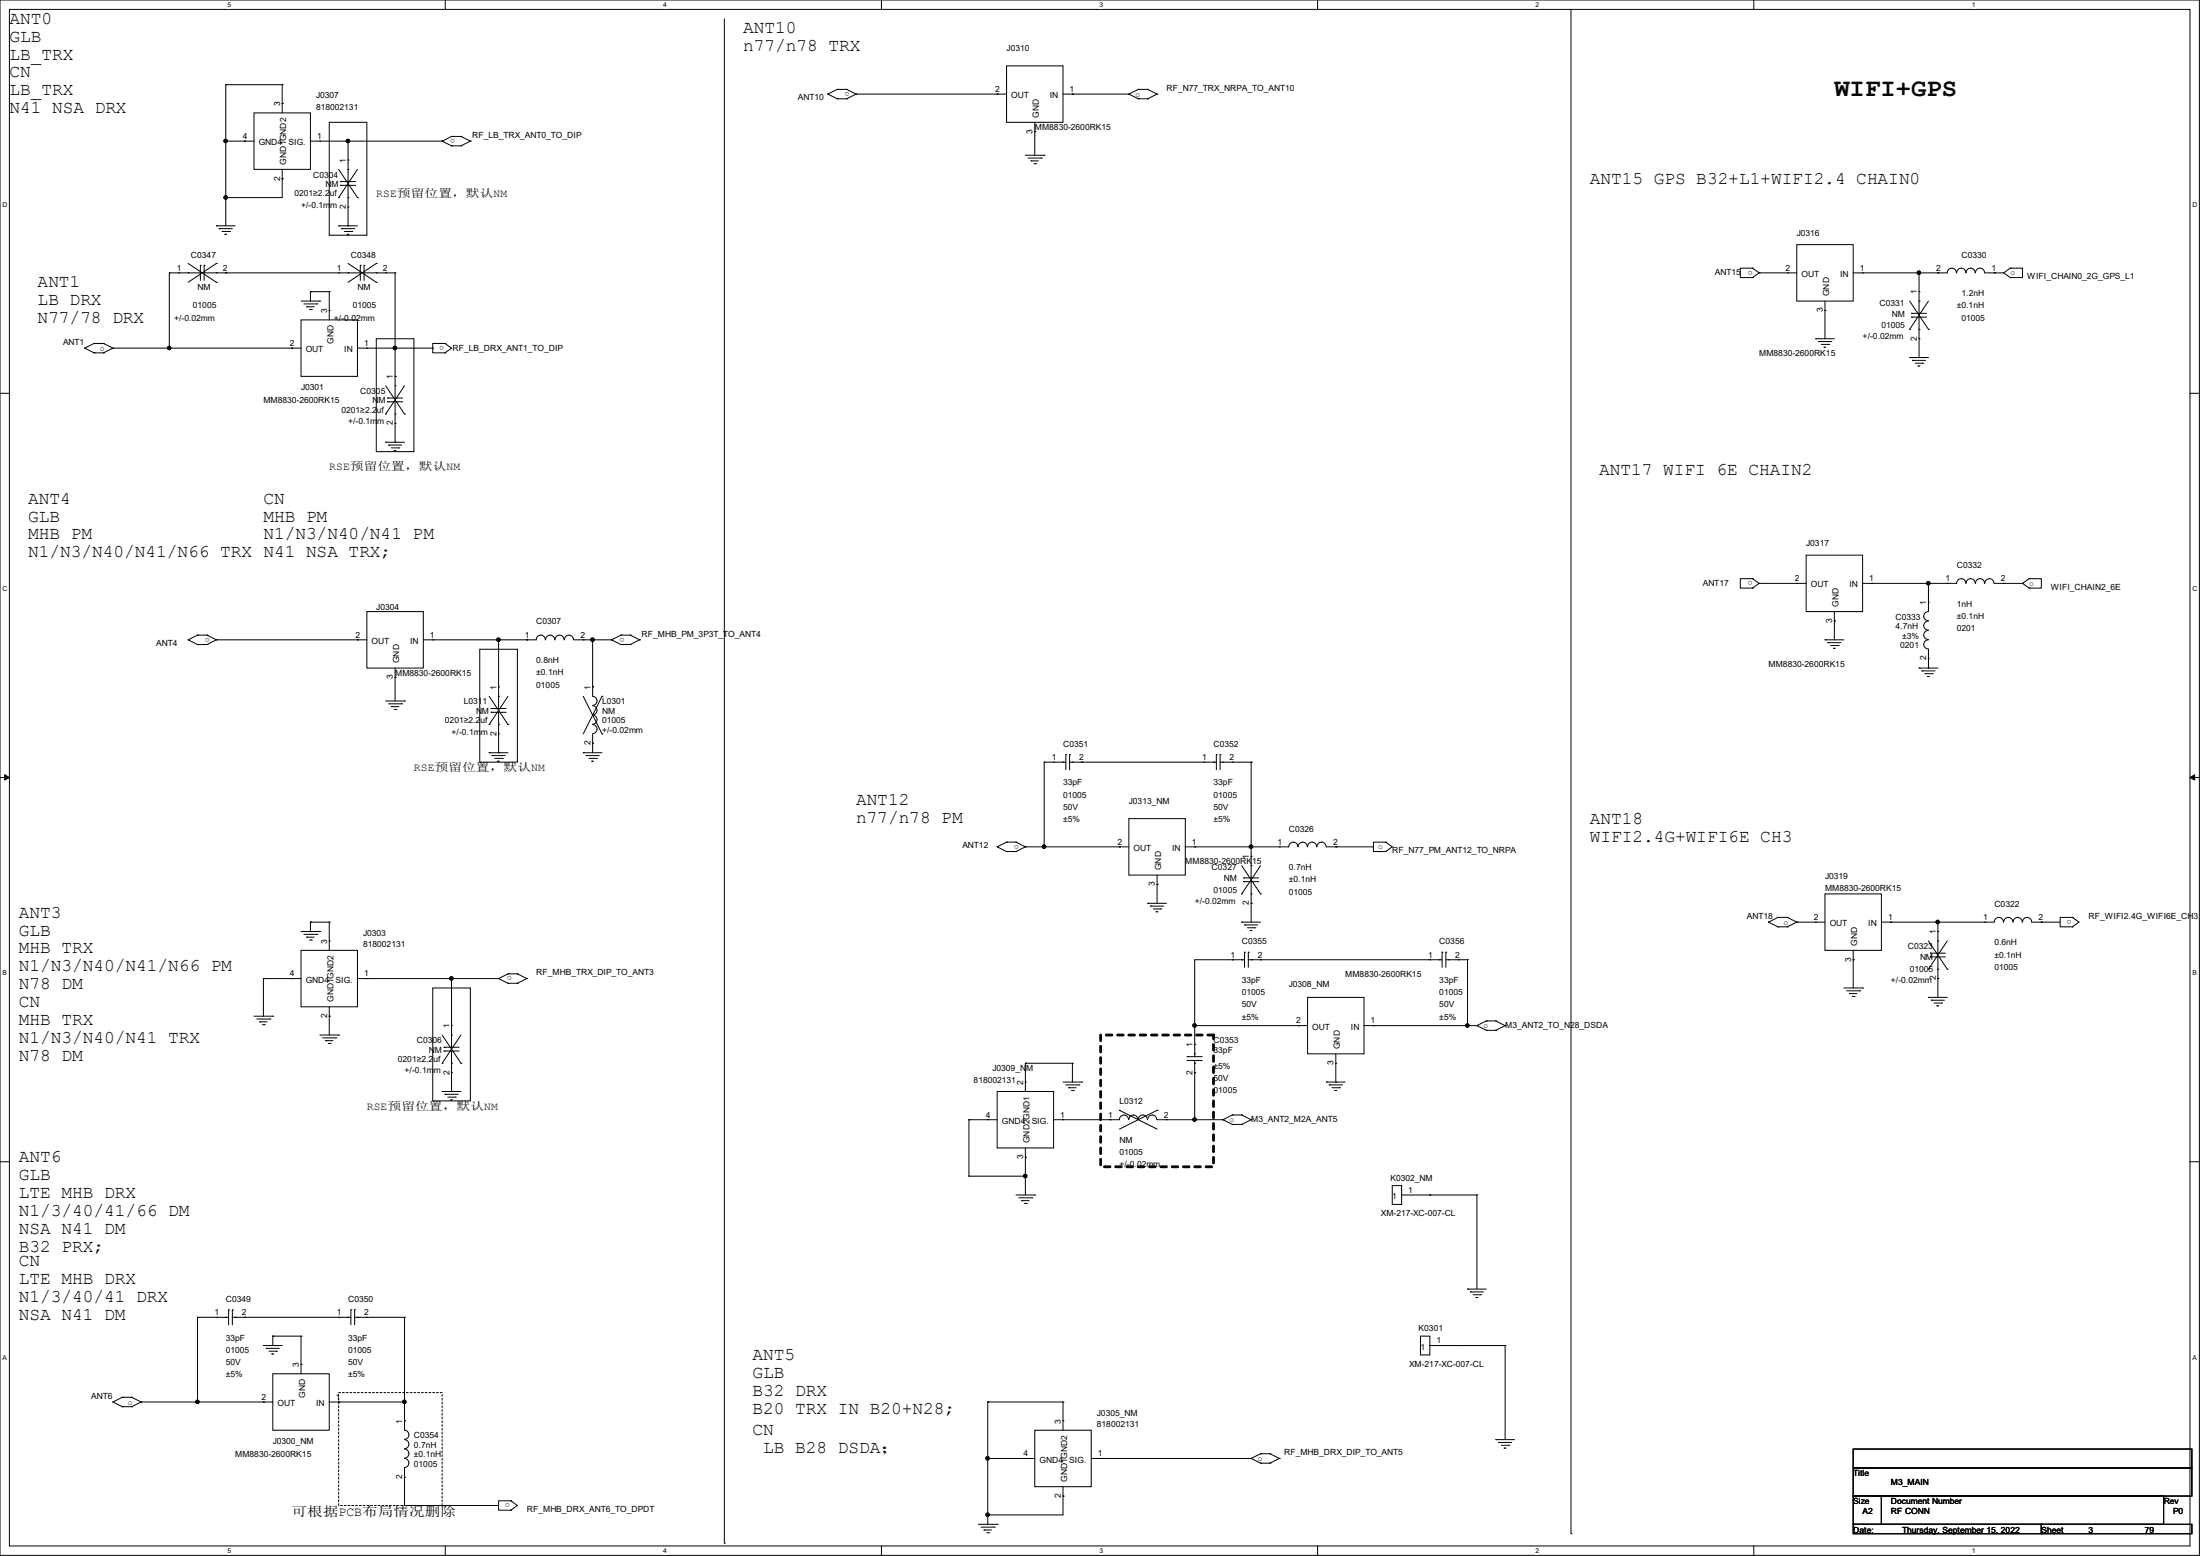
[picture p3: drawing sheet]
<svg xmlns="http://www.w3.org/2000/svg" width="297mm" height="210mm" viewBox="0 0 297 210" stroke-linecap="round" stroke-linejoin="round" font-family="sans-serif">
<path d="M0 0h296.9v209.9h-296.9zM1.3 1.3h294.4v207.4h-294.4z" fill="none" stroke="#000" stroke-width=".14"/>
<g fill="#fff">
<path d="M30.7 .1h.5v1h-.5z"/>
<path d="M30.7 208.8h.5v1h-.5z"/>
</g>
<path d="M60.1 0v1.3M60.1 208.7v1.2" fill="none" stroke="#000" stroke-width=".14"/>
<g fill="#fff">
<path d="M89.5 .1h.5v1h-.5z"/>
<path d="M89.5 208.8h.5v1h-.5z"/>
</g>
<path d="M119 0v1.3M119 208.7v1.2" fill="none" stroke="#000" stroke-width=".14"/>
<g fill="#fff">
<path d="M148.4 .1h.5v1h-.5z"/>
<path d="M148.4 208.8h.5v1h-.5z"/>
</g>
<path d="M177.9 0v1.3M177.9 208.7v1.2" fill="none" stroke="#000" stroke-width=".14"/>
<g fill="#fff">
<path d="M207.3 .1h.5v1h-.5z"/>
<path d="M207.3 208.8h.5v1h-.5z"/>
</g>
<path d="M236.8 0v1.3M236.8 208.7v1.2" fill="none" stroke="#000" stroke-width=".14"/>
<g fill="#fff">
<path d="M266.2 .1h.5v1h-.5z"/>
<path d="M266.2 208.8h.5v1h-.5z"/>
<path d="M.3 27.2h.7v1h-.7z"/>
<path d="M296 27.2h.6v1h-.6z"/>
<path d="M.3 79h.7v1h-.7z"/>
<path d="M296 79h.6v1h-.6z"/>
</g>
<path d="M0 53.1h1.3M295.7 53.1h1.2" fill="none" stroke="#000" stroke-width=".14"/>
<g fill="#fff">
<path d="M.3 130.9h.6v1h-.6z"/>
<path d="M296 130.9h.6v1h-.6z"/>
</g>
<path d="M0 104.9h1.3M295.7 104.9h1.2" fill="none" stroke="#000" stroke-width=".14"/>
<path d="M.6 104.6l.7 .3-.7 .4zM295.7 104.9l.6-.3v.7z" fill="#000" stroke="#000" stroke-width=".14"/>
<g fill="#fff">
<path d="M.3 182.7h.6v1h-.6z"/>
<path d="M296 182.7h.5v1h-.5z"/>
</g>
<g fill="none" stroke="#000" stroke-width=".14">
<path d="M30.5 19h.1M30.5 11.4h.1M30.5 19h3.8M30.5 11.4v19.1M30.5 11.4h7.6M33 19h.1M34.3 15.2h7.6v7.7h-7.6zM38.1 14h.1M38.1 11.4h.1M38.1 11.4v3.8M41.9 19h17.8M43.2 19h.1"/>
<path d="M44.4 16.5h5.1v15.2h-5.1zM47 19h.1M47 19v5.5M59.7 19h.1M59.7 19l1.3 .7M61 19.7h.1M61 18.4h.1M61 19.7h1.2M61 18.4h1.2M61 18.4l-1.3 .6M62.2 19.7h.1M62.2 18.4h.1"/>
<path d="M62.2 18.4l1.3 .6M63.5 19h.1M63.5 19l-1.3 .7M97.8 2.5v205.8M111.8 12.7h.1M111.8 12.7l1.2 .6M113 13.3h.1M113 12.1h.1M113 13.3h1.3M113 12.1l-1.2 .6M113 12.1h1.3M114.3 13.3h.1"/>
<path d="M114.3 12.1h.1M114.3 12.1l1.3 .6M115.6 12.7h.1M115.6 12.7l-1.3 .6M115.6 12.7h20.3M134.6 12.7h.1M135.9 8.9h7.6v7.6h-7.6zM139.7 17.8h.1M139.7 16.5v4.5M143.5 12.7h8.9M144.8 12.7h.1M152.4 12.7h.1"/>
<path d="M152.4 12.7l1.3 .6M153.7 12.1h.1M153.7 13.3h.1M153.7 13.3h1.2M153.7 12.1h1.2M153.7 12.1l-1.3 .6M154.9 12.1h.1M154.9 13.3h.1M154.9 12.1l1.3 .6M156.2 12.7h.1M156.2 12.7l-1.3 .6M212.1 1.3v205.7"/>
<path d="M22.9 36.8h.1M22.9 36.8h4.2M22.9 36.8v10.2M24.1 36.8h.1M25.4 36.8h.1M25.4 35.6l3.8 2.5M27.1 35.8h.1M27.1 35.8v2M27.6 35.8h.1M27.6 36.8h21M27.6 35.8v2M29.2 30.5h.1"/>
<path d="M29.2 36.8h.1M29.2 38.1h.1M29.2 35.6h.1M29.2 30.5h2.5M29.2 35.6l-3.8 2.5M29.6 30.9h.1M29.6 30.9h1.8M30 31.2h1M30.4 31.6h.1M30.4 31.6h.2M30.5 36.8h.1M30.5 26.7h.1"/>
<path d="M31 31.2h.1M38.1 24.1h.1M38.1 22.9v3.8h-7.6M41.9 39.4h.1M41.9 39.4v1.2M41.9 39.4h2.5M44.4 39.4h.1M44.4 39.4v3.8M45.7 30.5h.1M45.7 36.8h.1M45.7 26.7h.1M45.7 30.5h2.6"/>
<path d="M45.7 22.9l2.6 3.8M46 24.5h.1M46 25h.1M46 24.5h2M46 25h2M46.1 30.9h.1M46.1 30.9h1.8M46.5 31.2h1M46.9 31.6h.1M46.9 31.6h.2M47 36.8h.1M47 22.9h.1"/>
<path d="M47 26.7h.1M47 21.6h.1M47 27.9h.1M47 30.5h.1M47 35.6l3.8 2.5M47 25v5.5M47.5 31.2h.1M48.3 26.7h.1M48.3 22.9l-2.6 3.8M48.6 35.8h.1M48.6 35.8v2M49.1 35.8h.1"/>
<path d="M49.1 35.8v2M49.1 36.8h4.2M50.8 36.8h.1M50.8 38.1h.1M50.8 35.6h.1M50.8 35.6l-3.8 2.5M52.1 36.8h.1M53.3 36.8h.1M53.3 36.8v16.9M138.4 21h2.6M138.8 21.3h1.8M139.2 21.7h.1"/>
<path d="M139.2 21.7h1M139.6 22.1h.2M139.8 22.1h.1M140.6 21.3h.1M141 21h.1M236.6 37.5h.1M236.6 36.2h.1M236.6 36.2h-1.7v1.3h1.7M236.6 36.2l.9 .6M237.5 36.8h.1M237.5 36.8l-.9 .7M237.5 36.8h5.1"/>
<path d="M241.3 36.8h.1M242.6 33h7.6v7.6h-7.6zM251.5 36.8h.1M259.1 39.4h.1M259.1 36.8h.1M259.1 36.8v5.5M261.6 36.8h.1M264.1 36.8a.61 .61 0 0 0-.6-.6 .61 .61 0 0 0-.6 .6h-12.7M265.4 36.8a.61 .61 0 0 0-.6-.6 .61 .61 0 0 0-.6 .6M266.7 36.8a.61 .61 0 0 0-.7-.6 .61 .61 0 0 0-.6 .6M267.9 36.8a.61 .61 0 0 0-.6-.6 .61 .61 0 0 0-.6 .6M268 36.8h2.5"/>
<path d="M269.2 36.8h.1M270.5 36.8l.9 .7M271.4 36.2h.1M271.4 37.5h.1M271.4 36.2h1.6v1.3h-1.6M271.4 36.2l-.9 .6M11.4 47h.1M11.4 47l1.3 .6M12.7 46.4h.1M12.7 47.6h.1M12.7 46.4h1.3M12.7 46.4l-1.3 .6"/>
<path d="M12.7 47.6h1.3M14 46.4h.1M14 47.6h.1M14 46.4l1.2 .6M15.2 47h.1M15.2 47l-1.2 .6M15.2 47h25.4M22.9 47h.1M39.4 47h.1M40.6 43.2h7.7v7.6h-7.7zM40.6 40.6h2.6M41 41h1.8"/>
<path d="M41.4 41.4h.1M41.4 41.4h1M41.8 41.8h.2M42 41.8h.1M42.8 41h.1M43.2 40.6h.1M44.4 41.9h.1M48.3 47h10.1M49.5 47h.1M50.8 45.7h5.1v15.3h-5.1zM52.1 59.7h.1M52.1 55.9h.1"/>
<path d="M52.1 59.7h2.5M52.1 52.1l2.5 3.8M52.3 53.7h.1M52.3 54.2h.1M52.3 53.7h2.1M52.3 54.2h2.1M53.3 52.1h.1M53.3 55.9h.1M53.3 50.8h.1M53.3 57.1h.1M53.3 47h.1M53.3 59.7h.1"/>
<path d="M53.3 54.2v5.5M54.6 55.9h.1M54.6 52.1l-2.5 3.8M58.4 47h.1M60.1 47.6h.1M60.1 46.4h.1M60.1 46.4h-1.7v1.2h1.7M60.1 46.4l.9 .6-.9 .6M245.1 45.7h.1M245.1 45.7h2.5M245.5 46.1h.1M245.5 46.1h1.8"/>
<path d="M245.9 46.5h1M246.3 46.9h.1M246.3 46.9h.2M246.4 41.9h.1M246.4 40.6v5.1M246.9 46.5h.1M257.8 48.3h.1M257.8 44.4h.1M257.8 48.3h2.5M257.8 40.6l2.5 3.8M258.1 42.3h.1M258.1 42.8h.1"/>
<path d="M258.1 42.3h2M258.1 42.8h2M258.2 48.6h.1M258.2 48.6h1.8M258.6 49h1M259 49.4h.1M259 49.4h.2M259.1 40.6h.1M259.1 44.4h.1M259.1 45.7h.1M259.1 48.3h.1M259.1 42.8v5.5"/>
<path d="M259.6 49h.1M260.3 44.4h.1M260.3 40.6l-2.5 3.8M52.5 60.1h.1M52.5 60.1h1.7M52.8 60.5h1M53.2 60.8h.1M53.2 60.8h.3M53.8 60.5h.1M236.6 79.4h.1M236.6 78.1h.1M236.6 78.1h-1.7v1.3h1.7"/>
<path d="M236.6 78.1l.9 .6M237.5 78.7h.1M237.5 78.7l-.9 .7M237.5 78.7h6.3M242.6 78.7h.1M243.8 74.9h7.7v7.6h-7.7zM252.7 78.7h.1M260.3 78.7v3.8a.61 .61 0 0 0-.6 .7 .61 .61 0 0 0 .6 .6M260.3 78.7h.1M262.9 78.7h.1M265.4 78.7a.61 .61 0 0 0-.6-.6 .61 .61 0 0 0-.6 .6h-12.7M266.7 78.7a.61 .61 0 0 0-.7-.6 .61 .61 0 0 0-.6 .6"/>
<path d="M267.9 78.7a.61 .61 0 0 0-.6-.6 .61 .61 0 0 0-.6 .6M269.2 78.7a.61 .61 0 0 0-.6-.6 .61 .61 0 0 0-.6 .6M269.2 78.7h3.8M270.5 78.7h.1M273 78.7h.1M273 78.7l.9 .7M273.9 78.1h.1M273.9 79.4h.1M273.9 78.1h1.7v1.3h-1.7M273.9 78.1l-.9 .6M25.4 86.4h.1M25.4 86.4l1.3 .6"/>
<path d="M26.7 87h.1M26.7 85.7h.1M26.7 87h1.2M26.7 85.7l-1.3 .7M26.7 85.7h1.2M27.9 87h.1M27.9 85.7h.1M27.9 85.7l1.3 .7M29.2 86.4h.1M29.2 86.4h20.3M29.2 86.4l-1.3 .6M48.3 86.4h.1"/>
<path d="M49.5 82.5h7.6v7.7h-7.6zM52.1 94.6h2.5M52.5 95h1.7M52.8 95.4h.1M52.8 95.4h1M53.2 95.8h.3M53.3 91.4h.1M53.3 90.2v4.4M53.5 95.8h.1M54.2 95h.1M54.6 94.6h.1M58.4 86.4h.1"/>
<path d="M64.8 87.6h5v15.3h-5zM66 97.8h.1M66 94l2.6 3.8M66.3 95.6h.1M66.3 96.1h.1M66.3 95.6h2M66.3 96.1h2M67.3 94h.1M67.3 97.8h.1M67.3 92.7h.1M67.3 99.1h.1M67.3 86.4h.1"/>
<path d="M67.3 86.4v9.2M67.3 96.1v5.5M68.6 97.8h.1M68.6 94l-2.6 3.8M71.1 86.4h.1M73.6 86.4a.61 .61 0 0 0-.6-.7 .61 .61 0 0 0-.6 .7h-15.3M74.9 86.4a.61 .61 0 0 0-.6-.7 .61 .61 0 0 0-.6 .7M76.2 86.4a.61 .61 0 0 0-.7-.7 .61 .61 0 0 0-.6 .7M77.4 86.4a.61 .61 0 0 0-.6-.7 .61 .61 0 0 0-.6 .7M77.5 86.4h5M78.7 86.4h.1M78.7 94l2.6 5.1"/>
<path d="M80 86.4v7.6a.61 .61 0 0 1 .6 .6 .61 .61 0 0 1-.6 .6M80 95.2a.61 .61 0 0 1 .6 .7 .61 .61 0 0 1-.6 .6M80 96.5a.61 .61 0 0 1 .6 .6 .61 .61 0 0 1-.6 .6M80 97.8a.61 .61 0 0 1 .6 .6 .61 .61 0 0 1-.6 .6M80 92.7h.1M80 86.4h.1M80 99.1v2.5M81.3 94h.1M81.3 99.1h.1M81.3 94l-2.6 5.1M82.5 86.4h.1M82.5 86.4l1.3 .6"/>
<path d="M83.8 87h.1M83.8 85.7h.1M83.8 87h1.3M83.8 85.7h1.3M83.8 85.7l-1.3 .7M85.1 87h.1M85.1 85.7h.1M85.1 85.7l1.3 .7M86.4 86.4h.1M86.4 86.4l-1.3 .6M246.4 86.4h.1M246.4 86.4h2.5"/>
<path d="M246.8 86.7h.1M246.8 86.7h1.7M247.1 87.1h1.1M247.5 87.5h.1M247.5 87.5h.3M247.6 83.8h.1M247.6 82.5v3.9M248.2 87.1h.1M259.1 90.2h.1M259.1 90.2h2.5M259.5 90.6h.1M259.5 90.6h1.7"/>
<path d="M259.8 90.9h1.1M260.2 91.3h.1M260.2 91.3h.3M260.3 83.8a.61 .61 0 0 0-.6 .6 .61 .61 0 0 0 .6 .6M260.3 85.1a.61 .61 0 0 0-.6 .6 .61 .61 0 0 0 .6 .6M260.3 86.4a.61 .61 0 0 0-.6 .6 .61 .61 0 0 0 .6 .6M260.3 81.3h.1M260.3 88.9h.1M260.3 90.2h.1M260.3 87.6v2.6M260.9 90.9h.1M66 101.6h.1"/>
<path d="M66 101.6h2.6M66.4 102h.1M66.4 102h1.8M66.8 102.4h1M67.2 102.7h.1M67.2 102.7h.2M67.3 101.6h.1M67.8 102.4h.1M78.7 101.6h.1M78.7 101.6h2.6M79.1 102h.1M79.1 102h1.8"/>
<path d="M79.5 102.4h1M79.9 102.7h.1M79.9 102.7h.2M80 100.3h.1M80.5 102.4h.1M134.6 114.3h.1M134.6 114.3l1.3 .6M135.9 114.9h.1M135.9 113.7h.1M135.9 114.9h1.3M135.9 113.7l-1.3 .6M135.9 113.7h1.3"/>
<path d="M137.2 114.9h.1M137.2 113.7h.1M137.2 113.7l1.2 .6M138.4 114.3h.1M138.4 114.3l-1.2 .6M138.4 114.3h14M141 102.9h.1M141 114.3h.1M141 102.9h2.9M141 102.9v11.4M142.2 102.9h.1M143.5 102.9h.1"/>
<path d="M143.9 101.9h.1M143.9 101.9v2M144.4 101.9h.1M144.4 102.9h19.8M144.4 101.9v2M144.8 102.9h.1M146 102.9h.1M151.1 114.3h.1M152.4 110.5h7.6v7.6h-7.6zM156.2 119.4h.1M156.2 118.1v3.8M161.3 114.3h.1"/>
<path d="M162.6 102.9h.1M163.8 102.9h.1M164.2 101.9h.1M164.2 101.9v2M164.7 101.9h.1M164.7 101.9v2M164.7 102.9h4.2M165.1 102.9h.1M166.4 102.9h.1M167.6 116.8l2.6 3.8M167.9 118.5h.1M167.9 119h.1"/>
<path d="M167.9 118.5h2M167.9 119h2M168.9 116.8h.1M168.9 115.6h.1M168.9 102.9h.1M168.9 114.3h.1M168.9 102.9v15.6M168.9 119v5.5M170.2 116.8l-2.6 3.8M172.7 114.3h.1M175.2 114.3a.61 .61 0 0 0-.6-.6 .61 .61 0 0 0-.6 .6h-14M176.5 114.3a.61 .61 0 0 0-.6-.6 .61 .61 0 0 0-.6 .6"/>
<path d="M177.8 114.3a.61 .61 0 0 0-.7-.6 .61 .61 0 0 0-.6 .6M179 114.3a.61 .61 0 0 0-.6-.6 .61 .61 0 0 0-.6 .6M179.1 114.3h6.3M180.3 114.3h.1M187.1 113.7h.1M187.1 114.9h.1M187.1 113.7h-1.7v1.2h1.7M187.1 113.7l.9 .6-.9 .6M34.3 137.2h2.5M34.7 137.5h1.7M35.1 137.9h.1M35.1 137.9h1"/>
<path d="M35.4 138.3h.3M35.6 132.1h.1M35.6 132.1h5M35.6 132.1v5.1M35.7 138.3h.1M36.4 137.5h.1M36.8 137.2h.1M39.4 132.1h.1M40.6 128.3h7.7v7.6h-7.7zM40.6 125.7h2.6M41 126.1h1.8M41.4 126.5h.1"/>
<path d="M41.4 126.5h1M41.8 126.9h.2M41.9 124.5h.1M41.9 124.5h2.5M41.9 124.5v1.2M42 126.9h.1M42.8 126.1h.1M43.2 125.7h.1M43.2 139.7h2.5M44.4 137.2h.1M44.4 127h.1M44.4 124.5h.1"/>
<path d="M44.4 124.5v3.8M44.4 135.9v3.8M45.7 139.7h.1M48.3 132.1h19M49.5 132.1h.1M58.4 133.3h5.1v15.3h-5.1zM59.7 139.7l2.5 3.8M61 139.7h.1M61 138.4h.1M61 132.1h.1M61 132.1v9.3M62.2 139.7l-2.5 3.8"/>
<path d="M67.3 132.1h.1M67.3 132.1l1.3 .6M68.6 132.7h.1M68.6 131.4h.1M68.6 132.7h1.2M68.6 131.4h1.2M68.6 131.4l-1.3 .7M69.8 132.7h.1M69.8 131.4h.1M69.8 131.4l1.3 .7M71.1 132.1h.1M71.1 132.1l-1.3 .6"/>
<path d="M154.9 121.9h.1M154.9 121.9h2.6M155.3 122.3h.1M155.3 122.3h1.8M155.7 122.7h1M156.1 123.1h.1M156.1 123.1h.2M156.7 122.7h.1M161.3 138.4h.1M161.3 138.4h15.2M166.4 129.5h.1M167.6 124.5h.1"/>
<path d="M167.6 129.5h.1M167.6 120.6h.1M167.6 124.5h2.6M168 124.8h.1M168 128.5h.1M168 124.8h1.8M168 129.5h-6.7v13.1M168 128.5v2.1M168.4 125.2h1M168.5 128.5h.1M168.5 128.5v2.1M168.5 129.5h26.2"/>
<path d="M168.8 125.6h.1M168.8 125.6h.2M168.9 129.5h.1M168.9 120.6h.1M168.9 121.9h.1M169.4 125.2h.1M170.2 129.5h.1M170.2 120.6h.1M175.3 138.4h.1M176.5 134.6h7.6v7.6h-7.6zM184.1 138.4h15.3M185.4 138.4h.1"/>
<path d="M193 129.5h.1M194.3 129.5h.1M194.7 128.5h.1M194.7 128.5v2.1M195.2 128.5h.1M195.2 129.5h2.9M195.2 128.5v2.1M195.6 129.5h.1M196.8 129.5h.1M198.1 138.4h.1M198.1 129.5h.1M198.1 129.5v8.9"/>
<path d="M199.4 138.4h.1M199.4 138.4l1.3 .7M200.7 137.8h.1M200.7 139.1h.1M200.7 137.8l-1.3 .6M200.7 137.8h1.2M200.7 139.1h1.2M201.9 137.8h.1M201.9 139.1h.1M201.9 137.8l1.3 .6M203.2 138.4h.1M203.2 138.4l-1.3 .7"/>
<path d="M238.8 124.5h.1M238.8 124.5l1.2 .6M240 123.8h.1M240 125.1h.1M240 123.8h1.3M240 123.8l-1.2 .7M240 125.1h1.3M241.3 123.8h.1M241.3 125.1h.1M241.3 123.8l1.3 .7M242.6 124.5h.1M242.6 124.5h3.8"/>
<path d="M242.6 124.5l-1.3 .6M245.1 124.5h.1M246.4 120.6h7.6v7.7h-7.6zM248.9 133.3h2.6M249.3 133.7h1.8M249.7 134.1h.1M249.7 134.1h1M250.1 134.5h.2M250.2 129.5h.1M250.2 128.3v5M250.3 134.5h.1M251.1 133.7h.1"/>
<path d="M251.5 133.3h.1M255.3 124.5h.1M260.3 134.6h.1M260.3 130.8h.1M260.3 134.6h2.6M260.3 127l2.6 3.8M260.6 128.7h.1M260.6 129.2h.1M260.6 128.7h2M260.6 129.2h2M260.7 135h.1M260.7 135h1.8"/>
<path d="M261.1 135.4h1M261.5 135.8h.1M261.5 135.8h.2M261.6 127h.1M261.6 130.8h.1M261.6 125.7h.1M261.6 132.1h.1M261.6 124.5h.1M261.6 124.5v4.2M261.6 129.2v5.4M262.1 135.4h.1M262.9 130.8h.1"/>
<path d="M262.9 127l-2.6 3.8M268 124.5h.1M270.5 124.5a.61 .61 0 0 0-.6-.7 .61 .61 0 0 0-.7 .7h-15.2M271.7 124.5a.61 .61 0 0 0-.6-.7 .61 .61 0 0 0-.6 .7M273 124.5a.61 .61 0 0 0-.6-.7 .61 .61 0 0 0-.6 .7M274.3 124.5a.61 .61 0 0 0-.6-.7 .61 .61 0 0 0-.7 .7M274.3 124.5h3.8M275.6 124.5h.1M279.8 125.1h.1M279.8 123.8h.1M279.8 123.8h-1.7v1.3h1.7M279.8 123.8l.9 .7-.9 .6"/>
<path d="M0 156.8h1.3M43.6 140.1h1.7M43.9 140.5h.1M43.9 140.5h1.1M44.3 140.8h.3M44.6 140.8h.1M45.3 140.1h.1M59.7 147.3h.1M59.7 143.5h.1M59.7 147.3h2.5M59.9 141.4h.1M59.9 141.9h.1"/>
<path d="M59.9 141.4h2.1M59.9 141.9h2.1M60.1 147.7h.1M60.1 147.7h1.7M60.5 148.1h1M60.8 148.5h.1M60.8 148.5h.3M61 143.5h.1M61 144.8h.1M61 147.3h.1M61 141.9v5.4M61.5 148.1h.1"/>
<path d="M62.2 143.5h.1M130.8 151.1h.1M130.8 158.7h.1M130.8 151.1h3.8M130.8 151.1v7.6M130.8 158.7h7.6M133.3 151.1h.1M134.6 147.3h7.6v7.6h-7.6zM138.4 146h.1M138.4 156.2h.1M138.4 143.5h.1M138.4 158.7h.1"/>
<path d="M138.4 143.5v3.8M138.4 154.9v6.4M138.4 143.5h6.4M143.5 151.1h.1M143.5 146h2.5M143.9 146.4h1.8M144.3 146.8h.1M144.3 146.8h1M144.7 147.2h.2M144.8 143.5h.1M144.8 143.5v2.5M144.9 147.2h.1"/>
<path d="M145.7 146.4h.1M146 146h.1M149.9 151.1h.1M151.1 149.9h.1M151.1 149.9l5.1 2.5M152.4 151.1a.61 .61 0 0 0-.7-.6 .61 .61 0 0 0-.6 .6h-8.9M153.6 151.1a.61 .61 0 0 0-.6-.6 .61 .61 0 0 0-.6 .6M154.9 151.1a.61 .61 0 0 0-.6-.6 .61 .61 0 0 0-.6 .6M156.2 151.1a.61 .61 0 0 0-.6-.6 .61 .61 0 0 0-.7 .6M156.2 149.9h.1M156.2 149.9l-5.1 2.5M156.2 151.1h8.9"/>
<path d="M157.5 151.1h.1M160.3 142.6h.1M160.3 143.1h.1M160.3 142.6h2M160.3 143.1h2M161.3 142.2h.1M161.3 143.5h.1M161.3 141h.1M161.3 144.8h.1M161.3 151.1h.1M161.3 143.1v8M165.1 151.1h.1"/>
<path d="M165.1 151.1l1.3 .7M166.4 150.5h.1M166.4 151.8h.1M166.4 150.5l-1.3 .6M166.4 150.5h1.2M166.4 151.8h1.2M167.6 150.5h.1M167.6 151.8h.1M167.6 150.5l1.3 .6M168.9 151.1h.1M168.9 151.1l-1.3 .7M179.1 146h.1"/>
<path d="M179.1 146h2.5M179.5 146.4h.1M179.5 146.4h1.7M179.8 146.8h1M180.2 147.2h.1M180.2 147.2h.3M180.3 143.5h.1M180.3 146h.1M180.3 142.2v3.8M180.8 146.8h.1M295.7 156.8h1.2M26.7 177.8h.1"/>
<path d="M26.7 177.8h4.2M26.7 177.8v11.4M29.2 177.8h.1M30.5 177.8h.1M30.9 176.8h.1M30.9 176.8v2M31.4 176.8h.1M31.4 176.8v2M31.4 177.8h16M31.7 177.8h.1M33 177.8h.1M45.7 177.8h.1"/>
<path d="M47 177.8h.1M47.4 176.8h.1M47.4 176.8v2M47.9 176.8h.1M47.9 177.8h6.7M47.9 176.8v2M48.3 177.8h.1M49.5 177.8h.1M54.6 177.8v15.2a.61 .61 0 0 1 .6 .7 .61 .61 0 0 1-.6 .6M54.6 177.8h.1M137.2 161.3h2.5M137.5 161.7h1.8"/>
<path d="M137.9 162.1h.1M137.9 162.1h1M138.3 162.4h.3M138.6 162.4h.1M139.3 161.7h.1M139.7 161.3h.1M188 160h1.2v2.6h-1.2zM189.2 161.3h10.2M193 161.3h.1M198.1 174h.1M198.1 174h2.6M198.5 174.4h.1"/>
<path d="M198.5 174.4h1.8M198.9 174.8h1M199.3 175.1h.1M199.3 175.1h.2M199.4 161.3h.1M199.4 161.3v12.7M199.9 174.8h.1M15.2 189.2h.1M15.2 189.2l1.3 .7M16.5 188.6h.1M16.5 189.9h.1M16.5 188.6h1.3"/>
<path d="M16.5 188.6l-1.3 .6M16.5 189.9h1.3M17.8 188.6h.1M17.8 189.9h.1M17.8 188.6l1.2 .6M19 189.2h.1M19 189.2l-1.2 .7M19 189.2h17.8M26.7 189.2h.1M35.6 181.6h.1M35.6 189.2h.1M35.6 181.6h2.5"/>
<path d="M35.9 182h.1M35.9 182h1.8M36.3 182.4h1M36.7 182.8h.1M36.7 182.8h.3M36.8 185.4h7.6v7.6h-7.6zM36.8 180.3h.1M36.8 180.3v1.3M36.8 180.3h3.8M37.3 182.4h.1M40.6 184.1h.1M40.6 180.3h.1"/>
<path d="M40.6 180.3v5.1M44.4 189.2h10.2M45.7 189.2h.1M54.6 194.3a.61 .61 0 0 1 .6 .6 .61 .61 0 0 1-.6 .6M54.6 195.6a.61 .61 0 0 1 .6 .6 .61 .61 0 0 1-.6 .6M54.6 196.8a.61 .61 0 0 1 .6 .7 .61 .61 0 0 1-.6 .6M54.6 191.8h.1M54.6 199.4h.1M54.6 189.2h.1M54.6 198.1v5.1M133.3 189.2h.1M133.3 196.8h.1"/>
<path d="M133.3 189.2h10.2M133.3 196.8h6.4M133.3 189.2v16.5M138.4 196.8h.1M139.7 193h7.6v7.7h-7.6zM143.5 191.8h.1M143.5 189.2h.1M143.5 189.2v3.8M147.3 196.8h21.6M148.6 196.8h.1M168.9 196.8h.1M168.9 196.8l1.3 .7"/>
<path d="M170.2 196.2h.1M170.2 197.5h.1M170.2 196.2l-1.3 .6M170.2 196.2h1.2M170.2 197.5h1.2M171.4 196.2h.1M171.4 197.5h.1M171.4 196.2l1.3 .6M172.7 196.8h.1M172.7 196.8l-1.3 .7M191.8 180.3h1.2v2.6h-1.2zM193 181.6h10.2"/>
<path d="M196.8 181.6h.1M201.9 194.3h.1M201.9 194.3h2.6M202.3 194.7h.1M202.3 194.7h1.8M202.7 195.1h1M203.1 195.5h.1M203.1 195.5h.2M203.2 181.6h.1M203.2 181.6v12.7M203.7 195.1h.1M250.2 195.6h45.7v2.5h-45.7z"/>
<path d="M250.2 198.1h45.7v3.8h-45.7zM54.6 203.2h.1M54.6 203.2h12.7M69 203.8h.1M69 202.6h.1M69 202.6h-1.7v1.2h1.7M69 202.6l.8 .6-.8 .6M97.8 208.3h.1M132.1 205.7h2.5M132.5 206.1h1.7M132.8 206.5h.1M132.8 206.5h1.1"/>
<path d="M133.2 206.9h.3M133.3 204.5h.1M133.5 206.9h.1M134.2 206.1h.1M134.6 205.7h.1M143.5 201.9h.1M143.5 200.7v3.8h-10.2M212.1 207h.1M250.2 201.9h3.8v3.8h-3.8zM250.2 205.7h25.4v1.3h-25.4zM254 201.9h38.1v3.8h-38.1zM275.6 205.7h20.3v1.3h-20.3z"/>
</g>
<path d="M45.7 188h14v15.2h-14z" fill="none" stroke="#000" stroke-width=".14" stroke-dasharray=".3 .3"/>
<path d="M148.6 139.7h15.2v17.8h-15.2z" fill="none" stroke="#000" stroke-width=".38" stroke-dasharray=".8 .8"/>
<g fill="#000" stroke="#000" stroke-width=".14">
<circle cx="30.5" cy="19" r=".23"/>
<circle cx="47" cy="19" r=".23"/>
<circle cx="30.5" cy="26.6" r=".23"/>
<circle cx="259.1" cy="36.8" r=".23"/>
<circle cx="22.8" cy="47" r=".23"/>
<circle cx="53.3" cy="47" r=".23"/>
<circle cx="260.3" cy="78.7" r=".23"/>
<circle cx="67.3" cy="86.3" r=".23"/>
<circle cx="80" cy="86.3" r=".23"/>
<circle cx="140.9" cy="114.3" r=".23"/>
<circle cx="168.9" cy="114.3" r=".23"/>
<circle cx="60.9" cy="132.1" r=".23"/>
<circle cx="161.3" cy="138.4" r=".23"/>
<circle cx="198.1" cy="138.4" r=".23"/>
<circle cx="261.6" cy="124.4" r=".23"/>
<circle cx="138.4" cy="158.7" r=".23"/>
<circle cx="161.3" cy="151.1" r=".23"/>
<circle cx="26.6" cy="189.2" r=".23"/>
<circle cx="54.6" cy="189.2" r=".23"/>
<circle cx="133.3" cy="196.8" r=".23"/>
<circle cx="133.3" cy="204.4" r=".23"/>
</g>
<text font-size="3.4" x="247.6" y="13">WIFI+GPS</text>
<g font-size="2.4">
<text x="1.3" y="3.2">ANT0</text>
<text x="1.3" y="5.6">GLB</text>
<text x="100.3" y="4.5">ANT10</text>
<text x="1.3" y="8">LB_TRX</text>
<text x="1.3" y="10.5">CN</text>
<text x="100.3" y="6.9">n77/n78 TRX</text>
<text x="1.3" y="12.9">LB_TRX</text>
<text x="1.3" y="15.3">N41 NSA DRX</text>
<text x="214.6" y="24.8">ANT15 GPS B32+L1+WIFI2.4 CHAIN0</text>
<text x="5.1" y="38.8">ANT1</text>
<text x="5.1" y="41.2">LB DRX</text>
<text x="5.1" y="43.6">N77/78 DRX</text>
<text x="215.9" y="64.2">ANT17 WIFI 6E CHAIN2</text>
<text x="3.8" y="68">ANT4</text>
<text x="3.8" y="70.4">GLB</text>
<text x="35.6" y="68">CN</text>
<text x="35.6" y="70.4">MHB PM</text>
<text x="3.8" y="72.8">MHB PM</text>
<text x="3.8" y="75.2">N1/N3/N40/N41/N66 TRX N41 NSA TRX;</text>
<text x="35.6" y="72.8">N1/N3/N40/N41 PM</text>
<text x="115.6" y="108.6">ANT12</text>
<text x="115.6" y="111">n77/n78 PM</text>
<text x="214.6" y="111.2">ANT18</text>
<text x="214.6" y="113.6">WIFI2.4G+WIFI6E CH3</text>
<text x="2.5" y="123.9">ANT3</text>
<text x="2.5" y="126.3">GLB</text>
<text x="2.5" y="128.7">MHB TRX</text>
<text x="2.5" y="131.1">N1/N3/N40/N41/N66 PM</text>
<text x="2.5" y="133.5">N78 DM</text>
<text x="2.5" y="135.9">CN</text>
<text x="2.5" y="138.3">MHB TRX</text>
<text x="2.5" y="140.8">N1/N3/N40/N41 TRX</text>
<text x="2.5" y="143.2">N78 DM</text>
<text x="2.5" y="156.9">ANT6</text>
<text x="2.5" y="159.3">GLB</text>
<text x="2.5" y="161.7">LTE MHB DRX</text>
<text x="2.5" y="164.1">N1/3/40/41/66 DM</text>
<text x="2.5" y="166.5">NSA N41 DM</text>
<text x="2.5" y="169">B32 PRX;</text>
<text x="2.5" y="170.9">CN</text>
<text x="2.5" y="173.3">LTE MHB DRX</text>
<text x="2.5" y="175.7">N1/3/40/41 DRX</text>
<text x="2.5" y="178.1">NSA N41 DM</text>
<text x="101.6" y="183.6">ANT5</text>
<text x="101.6" y="186">GLB</text>
<text x="101.6" y="188.4">B32 DRX</text>
<text x="101.6" y="190.8">B20 TRX IN B20+N28;</text>
<text x="101.6" y="193.7">CN</text>
<text x="103" y="196.1">LB B28 DSDA；</text>
</g>
<text font-size="1.8" x="39.4" y="204.6">可根据PCB布局情况删除</text>
<g font-size="1.5">
<text x="50.8" y="26.6">RSE预留位置，默认NM</text>
<text x="44.4" y="63.5">RSE预留位置，默认NM</text>
<text x="55.9" y="104.1">RSE预留位置，默认NM</text>
<text x="49.5" y="149.8">RSE预留位置，默认NM</text>
</g>
<g font-size="1.1">
<text x="135.9" y="6.9">J0310</text>
<text x="37.8" y="14.3" transform="rotate(-90 37.8 14.3)">3</text>
<text x="42.7" y="13.3">J0307</text>
<text x="42.7" y="14.8">818002131</text>
<text x="107.7" y="13.5">ANT10</text>
<text x="114.7" y="12.4" transform="rotate(-180 114.7 12.4)">o</text>
<text x="134.4" y="12.4">2</text>
<text x="136.5" y="13.3">OUT</text>
<text x="139.7" y="17.6">MM8830-2600RK15</text>
<text x="140.3" y="15.9" transform="rotate(-90 140.3 15.9)">GND</text>
<text x="141.7" y="13.3">IN</text>
<text x="144.4" y="12.4">1</text>
<text x="153.3" y="13">o</text>
<text x="157.5" y="12.3">RF_N77_TRX_NRPA_TO_ANT10</text>
<text x="32.8" y="18.8">4</text>
<text x="34.9" y="19.6">GND4</text>
<text x="38.7" y="22.2" transform="rotate(-90 38.7 22.2)">GND1GND2</text>
<text x="38.9" y="19.6">SIG.</text>
<text x="42.3" y="24">C0304</text>
<text x="42.8" y="18.8">1</text>
<text x="46.7" y="22" transform="rotate(-90 46.7 22)">1</text>
<text x="61.5" y="18.8" transform="rotate(-180 61.5 18.8)">o</text>
<text x="63.8" y="18.6">RF_LB_TRX_ANT0_TO_DIP</text>
<text x="139.4" y="18" transform="rotate(-90 139.4 18)">3</text>
<text x="37.8" y="24.4" transform="rotate(-90 37.8 24.4)">2</text>
<text x="39.8" y="26.5">0201≥2.2uf</text>
<text x="40.6" y="28">+/-0.1mm</text>
<text x="43.9" y="25.2">NM</text>
<text x="46.7" y="28.2" transform="rotate(-90 46.7 28.2)">2</text>
<text x="25.8" y="34.8">C0347</text>
<text x="47.4" y="34.8">C0348</text>
<text x="242.6" y="31.8">J0316</text>
<text x="264.8" y="34.8">C0330</text>
<text x="23.9" y="36.5">1</text>
<text x="26" y="41.6">01005</text>
<text x="26.7" y="39.2">NM</text>
<text x="30.1" y="36.5">2</text>
<text x="45.5" y="36.5">1</text>
<text x="47.6" y="41.6">01005</text>
<text x="48.3" y="39.2">NM</text>
<text x="51.7" y="36.5">2</text>
<text x="231.5" y="37.2">ANT15</text>
<text x="236.6" y="36.5" transform="rotate(-180 236.6 36.5)">o</text>
<text x="241.1" y="36.5">2</text>
<text x="243.2" y="37.4">OUT</text>
<text x="246.9" y="40" transform="rotate(-90 246.9 40)">GND</text>
<text x="248.4" y="37.4">IN</text>
<text x="251.1" y="36.5">1</text>
<text x="253.8" y="41.2">C0331</text>
<text x="258.8" y="39.7" transform="rotate(-90 258.8 39.7)">1</text>
<text x="261.4" y="36.5">2</text>
<text x="264.2" y="41.6">±0.1nH</text>
<text x="264.8" y="40">1.2nH</text>
<text x="268.9" y="36.5">1</text>
<text x="271.4" y="37.2">o</text>
<text x="273.7" y="37.7">WIFI_CHAIN0_2G_GPS_L1</text>
<text x="8.5" y="46.6">ANT1</text>
<text x="13.5" y="47.3">o</text>
<text x="23.5" y="43.3">+/-0.02mm</text>
<text x="39.1" y="46.7">2</text>
<text x="41.3" y="47.5">OUT</text>
<text x="44.2" y="42.3" transform="rotate(-90 44.2 42.3)">3</text>
<text x="45" y="46.4" transform="rotate(-90 45 46.4)">GND</text>
<text x="45.1" y="43.3">+/-0.02mm</text>
<text x="46.5" y="47.5">IN</text>
<text x="49.2" y="46.7">1</text>
<text x="59.9" y="46.7" transform="rotate(-180 59.9 46.7)">o</text>
<text x="61.1" y="47.3">RF_LB_DRX_ANT1_TO_DIP</text>
<text x="246.1" y="42.2" transform="rotate(-90 246.1 42.2)">3</text>
<text x="251.5" y="45.8">+/-0.02mm</text>
<text x="254" y="44.3">01005</text>
<text x="255.4" y="42.8">NM</text>
<text x="258.8" y="46" transform="rotate(-90 258.8 46)">2</text>
<text x="264.8" y="43.3">01005</text>
<text x="40.6" y="52.7">J0301</text>
<text x="48.6" y="53.2">C0305</text>
<text x="53" y="51.2" transform="rotate(-90 53 51.2)">1</text>
<text x="237.5" y="48.1">MM8830-2600RK15</text>
<text x="35.6" y="54.4">MM8830-2600RK15</text>
<text x="46.1" y="55.7">0201≥2.2uf</text>
<text x="47" y="57.2">+/-0.1mm</text>
<text x="50.3" y="54.4">NM</text>
<text x="53" y="57.4" transform="rotate(-90 53 57.4)">2</text>
<text x="243.8" y="73.7">J0317</text>
<text x="264.2" y="76.7">C0332</text>
<text x="50.8" y="82.4">J0304</text>
<text x="229.9" y="79.1">ANT17</text>
<text x="236.6" y="78.4" transform="rotate(-180 236.6 78.4)">o</text>
<text x="242.3" y="78.4">2</text>
<text x="244.5" y="79.3">OUT</text>
<text x="248.2" y="81.9" transform="rotate(-90 248.2 81.9)">GND</text>
<text x="249.7" y="79.3">IN</text>
<text x="252.4" y="78.4">1</text>
<text x="255.9" y="83.7">C0333</text>
<text x="260.1" y="81.7" transform="rotate(-90 260.1 81.7)">1</text>
<text x="262.6" y="78.4">1</text>
<text x="264.2" y="81.9">1nH</text>
<text x="264.2" y="83.5">±0.1nH</text>
<text x="270.1" y="78.4">2</text>
<text x="273.9" y="79.1">o</text>
<text x="276.9" y="79.6">WIFI_CHAIN2_6E</text>
<text x="21.1" y="87.2">ANT4</text>
<text x="28.3" y="86.1" transform="rotate(-180 28.3 86.1)">o</text>
<text x="48" y="86.1">2</text>
<text x="50.2" y="86.9">OUT</text>
<text x="53.9" y="89.5" transform="rotate(-90 53.9 89.5)">GND</text>
<text x="55.4" y="86.9">IN</text>
<text x="58" y="86.1">1</text>
<text x="70.9" y="86.1">1</text>
<text x="72.4" y="84.3">C0307</text>
<text x="72.4" y="89.5">0.8nH</text>
<text x="78.4" y="86.1">2</text>
<text x="84.3" y="86.1" transform="rotate(-180 84.3 86.1)">o</text>
<text x="86.6" y="85.9">RF_MHB_PM_3P3T_TO_ANT4</text>
<text x="247.4" y="84.1" transform="rotate(-90 247.4 84.1)">3</text>
<text x="255.9" y="84.9">4.7nH</text>
<text x="256.5" y="87.5">0201</text>
<text x="256.8" y="86.2">±3%</text>
<text x="260.1" y="89.1" transform="rotate(-90 260.1 89.1)">2</text>
<text x="264.2" y="85.2">0201</text>
<text x="53" y="91.7" transform="rotate(-90 53 91.7)">3</text>
<text x="53.3" y="91.3">MM8830-2600RK15</text>
<text x="62.6" y="95.1">L0311</text>
<text x="67" y="93.1" transform="rotate(-90 67 93.1)">1</text>
<text x="72.4" y="91.1">±0.1nH</text>
<text x="72.4" y="92.8">01005</text>
<text x="79.7" y="93.1" transform="rotate(-90 79.7 93.1)">1</text>
<text x="81.3" y="95.1">L0301</text>
<text x="238.8" y="90">MM8830-2600RK15</text>
<text x="60.1" y="97.6">0201≥2.2uf</text>
<text x="61" y="99.1">+/-0.1mm</text>
<text x="64.3" y="96.4">NM</text>
<text x="67" y="99.3" transform="rotate(-90 67 99.3)">2</text>
<text x="79.7" y="100.6" transform="rotate(-90 79.7 100.6)">2</text>
<text x="81.3" y="96.4">NM</text>
<text x="81.3" y="97.6">01005</text>
<text x="81.3" y="98.9">+/-0.02mm</text>
<text x="143.5" y="100.8">C0351</text>
<text x="163.8" y="100.8">C0352</text>
<text x="142" y="102.6">1</text>
<text x="143.5" y="106">33pF</text>
<text x="143.5" y="107.7">01005</text>
<text x="145.7" y="102.6">2</text>
<text x="162.3" y="102.6">1</text>
<text x="163.8" y="106">33pF</text>
<text x="163.8" y="107.7">01005</text>
<text x="166" y="102.6">2</text>
<text x="143.5" y="109.3">50V</text>
<text x="143.5" y="111">±5%</text>
<text x="152.4" y="108.5">J0313_NM</text>
<text x="163.8" y="109.3">50V</text>
<text x="163.8" y="111">±5%</text>
<text x="174" y="112.2">C0326</text>
<text x="129.9" y="114.5">ANT12</text>
<text x="137.5" y="114" transform="rotate(-180 137.5 114)">o</text>
<text x="150.9" y="114">2</text>
<text x="153" y="114.9">OUT</text>
<text x="155.9" y="119.6" transform="rotate(-90 155.9 119.6)">3</text>
<text x="156.8" y="117.5" transform="rotate(-90 156.8 117.5)">GND</text>
<text x="158.2" y="114.9">IN</text>
<text x="160" y="116.7">MM8830-2600RK15</text>
<text x="160.9" y="114">1</text>
<text x="163.6" y="117.4">C0327</text>
<text x="165.2" y="119">NM</text>
<text x="168.6" y="115.9" transform="rotate(-90 168.6 115.9)">1</text>
<text x="172.5" y="114">1</text>
<text x="174" y="117.4">0.7nH</text>
<text x="174" y="119.1">±0.1nH</text>
<text x="180" y="114">2</text>
<text x="186.1" y="114.6">o</text>
<text x="188" y="115.2">RF_N77_PM_ANT12_TO_NRPA</text>
<text x="246.4" y="118.7">J0319</text>
<text x="161.3" y="122">+/-0.02mm</text>
<text x="163.8" y="120.5">01005</text>
<text x="168.6" y="122.2" transform="rotate(-90 168.6 122.2)">2</text>
<text x="174" y="120.7">01005</text>
<text x="235.8" y="124">ANT18</text>
<text x="240.8" y="124.8">o</text>
<text x="244.9" y="124.2">2</text>
<text x="246.4" y="120.2">MM8830-2600RK15</text>
<text x="247" y="125">OUT</text>
<text x="252.2" y="125">IN</text>
<text x="254.9" y="124.2">1</text>
<text x="267.7" y="124.2">1</text>
<text x="269.2" y="122.4">C0322</text>
<text x="275.2" y="124.2">2</text>
<text x="279.7" y="124.2" transform="rotate(-180 279.7 124.2)">o</text>
<text x="281.9" y="124">RF_WIFI2.4G_WIFI6E_CH3</text>
<text x="39.1" y="131.8">4</text>
<text x="44.2" y="127.4" transform="rotate(-90 44.2 127.4)">3</text>
<text x="49" y="126.3">J0303</text>
<text x="49" y="127.9">818002131</text>
<text x="49.2" y="131.8">1</text>
<text x="69.1" y="131.8" transform="rotate(-180 69.1 131.8)">o</text>
<text x="72.4" y="131.7">RF_MHB_TRX_DIP_TO_ANT3</text>
<text x="166.1" y="129.2">1</text>
<text x="167.6" y="127.5">C0355</text>
<text x="169.8" y="129.2">2</text>
<text x="181.6" y="131.9">MM8830-2600RK15</text>
<text x="192.8" y="129.2">1</text>
<text x="194.3" y="127.5">C0356</text>
<text x="196.5" y="129.2">2</text>
<text x="249.9" y="129.8" transform="rotate(-90 249.9 129.8)">3</text>
<text x="250.7" y="127.6" transform="rotate(-90 250.7 127.6)">GND</text>
<text x="257.6" y="128.1">C0323</text>
<text x="257.8" y="131.2">01005</text>
<text x="259.2" y="129.6">NM</text>
<text x="261.3" y="126.1" transform="rotate(-90 261.3 126.1)">1</text>
<text x="269.2" y="127.6">0.6nH</text>
<text x="269.2" y="129.2">±0.1nH</text>
<text x="269.2" y="130.9">01005</text>
<text x="41.3" y="132.6">GND4</text>
<text x="44.2" y="137.4" transform="rotate(-90 44.2 137.4)">2</text>
<text x="45" y="135.2" transform="rotate(-90 45 135.2)">GND1GND2</text>
<text x="45.3" y="132.6">SIG.</text>
<text x="167.6" y="132.7">33pF</text>
<text x="167.6" y="134.3">01005</text>
<text x="167.6" y="136">50V</text>
<text x="167.6" y="137.6">±5%</text>
<text x="174" y="133.2">J0308_NM</text>
<text x="194.3" y="132.7">33pF</text>
<text x="194.3" y="134.3">01005</text>
<text x="194.3" y="136">50V</text>
<text x="194.3" y="137.6">±5%</text>
<text x="255.3" y="132.7">+/-0.02mm</text>
<text x="261.3" y="132.3" transform="rotate(-90 261.3 132.3)">2</text>
<text x="53.7" y="143.3">0201≥2.2uf</text>
<text x="56.3" y="140.8">C0306</text>
<text x="57.9" y="142.1">NM</text>
<text x="60.7" y="138.8" transform="rotate(-90 60.7 138.8)">1</text>
<text x="161" y="141.3" transform="rotate(-90 161 141.3)">1</text>
<text x="163.8" y="140.8">C0353</text>
<text x="163.8" y="142.1">33pF</text>
<text x="175" y="138.1">2</text>
<text x="177.2" y="139">OUT</text>
<text x="180" y="143.8" transform="rotate(-90 180 143.8)">3</text>
<text x="180.9" y="141.6" transform="rotate(-90 180.9 141.6)">GND</text>
<text x="182.4" y="139">IN</text>
<text x="185" y="138.1">1</text>
<text x="200.3" y="138.8">o</text>
<text x="203.2" y="138.8">M3_ANT2_TO_N28_DSDA</text>
<text x="54.6" y="144.9">+/-0.1mm</text>
<text x="60.7" y="145" transform="rotate(-90 60.7 145)">2</text>
<text x="131.4" y="146.1">818002131</text>
<text x="134" y="144.6">J0309_NM</text>
<text x="138.1" y="146.4" transform="rotate(-90 138.1 146.4)">2</text>
<text x="151.1" y="149.1">L0312</text>
<text x="161" y="145" transform="rotate(-90 161 145)">2</text>
<text x="163.8" y="147.5">01005</text>
<text x="163.8" y="145.9">50V</text>
<text x="163.8" y="144.2">±5%</text>
<text x="133.1" y="150.8">4</text>
<text x="135.3" y="151.7">GND4</text>
<text x="139" y="154.3" transform="rotate(-90 139 154.3)">GND2GND1</text>
<text x="139.3" y="151.7">SIG.</text>
<text x="143.1" y="150.8">1</text>
<text x="149.6" y="150.8">1</text>
<text x="151.1" y="154.3">NM</text>
<text x="151.1" y="155.9">01005</text>
<text x="157.1" y="150.8">2</text>
<text x="166" y="151.5">o</text>
<text x="168.9" y="151.5">M3_ANT2_M2A_ANT5</text>
<text x="138.1" y="156.5" transform="rotate(-90 138.1 156.5)">3</text>
<text x="151.1" y="157.6">+/-0.02mm</text>
<text x="187.7" y="159.3">K0302_NM</text>
<text x="188" y="161.8">1</text>
<text x="190.1" y="161">1</text>
<text x="186.4" y="164.2">XM-217-XC-007-CL</text>
<text x="29" y="177.5">1</text>
<text x="30.5" y="175.7">C0349</text>
<text x="32.6" y="177.5">2</text>
<text x="45.5" y="177.5">1</text>
<text x="47" y="175.7">C0350</text>
<text x="49.2" y="177.5">2</text>
<text x="191.5" y="179.7">K0301</text>
<text x="30.5" y="180.9">33pF</text>
<text x="30.5" y="182.6">01005</text>
<text x="30.5" y="184.2">50V</text>
<text x="30.5" y="185.9">±5%</text>
<text x="40.3" y="184.5" transform="rotate(-90 40.3 184.5)">3</text>
<text x="47" y="180.9">33pF</text>
<text x="47" y="182.6">01005</text>
<text x="47" y="184.2">50V</text>
<text x="47" y="185.9">±5%</text>
<text x="190.3" y="184.5">XM-217-XC-007-CL</text>
<text x="191.8" y="182.2">1</text>
<text x="193.9" y="181.3">1</text>
<text x="12.3" y="188.8">ANT6</text>
<text x="17.3" y="189.6">o</text>
<text x="35.3" y="188.9">2</text>
<text x="37.5" y="189.8">OUT</text>
<text x="41.2" y="188.6" transform="rotate(-90 41.2 188.6)">GND</text>
<text x="42.7" y="189.8">IN</text>
<text x="45.3" y="188.9">1</text>
<text x="148.1" y="191.1">J0305_NM</text>
<text x="31.8" y="196.7">MM8830-2600RK15</text>
<text x="36.8" y="194.9">J0300_NM</text>
<text x="54.3" y="192.1" transform="rotate(-90 54.3 192.1)">1</text>
<text x="55.9" y="194.1">C0354</text>
<text x="55.9" y="195.4">0.7nH</text>
<text x="55.9" y="196.7">±0.1nH</text>
<text x="55.9" y="198">01005</text>
<text x="138.2" y="196.6">4</text>
<text x="140.3" y="197.4">GND4</text>
<text x="143.2" y="192.1" transform="rotate(-90 143.2 192.1)">3</text>
<text x="144.4" y="197.4">SIG.</text>
<text x="148.1" y="192.6">818002131</text>
<text x="148.2" y="196.6">1</text>
<text x="169.8" y="197.2">o</text>
<text x="173.4" y="196.4">RF_MHB_DRX_DIP_TO_ANT5</text>
<text x="54.3" y="199.6" transform="rotate(-90 54.3 199.6)">2</text>
<text x="68.8" y="202.9" transform="rotate(-180 68.8 202.9)">o</text>
<text x="143.2" y="202.2" transform="rotate(-90 143.2 202.2)">2</text>
<text x="144.1" y="200" transform="rotate(-90 144.1 200)">GND1GND2</text>
<text x="250.2" y="199.2">Title</text>
<text x="250.2" y="203">Size</text>
<text x="255.3" y="203">Document Number</text>
<text x="255.3" y="200.5">M3_MAIN</text>
<text x="292.1" y="203">Rev</text>
<text x="71.1" y="204.1">RF_MHB_DRX_ANT6_TO_DPDT</text>
<text x="250.2" y="206.8">Date:</text>
<text x="251.5" y="204.3">A2</text>
<text x="255.3" y="204.3">RF CONN</text>
<text x="256.8" y="206.8">Thursday, September 15, 2022</text>
<text x="275.6" y="206.8">Sheet</text>
<text x="281.9" y="206.8">3</text>
<text x="289.6" y="206.8">79</text>
<text x="293.4" y="204.3">P0</text>
</g>
<g font-size=".9">
<text x="30.7" y=".9">5</text>
<text x="89.5" y=".9">4</text>
<text x="148.4" y=".9">3</text>
<text x="207.3" y=".9">2</text>
<text x="266.2" y=".9">1</text>
<text x=".3" y="28">D</text>
<text x="296" y="28">D</text>
<text x=".3" y="79.8">C</text>
<text x="296" y="79.8">C</text>
<text x=".3" y="131.7">B</text>
<text x="296" y="131.7">B</text>
<text x=".3" y="183.5">A</text>
<text x="296" y="183.5">A</text>
<text x="30.7" y="209.6">5</text>
<text x="89.5" y="209.6">4</text>
<text x="148.4" y="209.6">3</text>
<text x="207.3" y="209.6">2</text>
<text x="266.2" y="209.6">1</text>
</g>
</svg>
